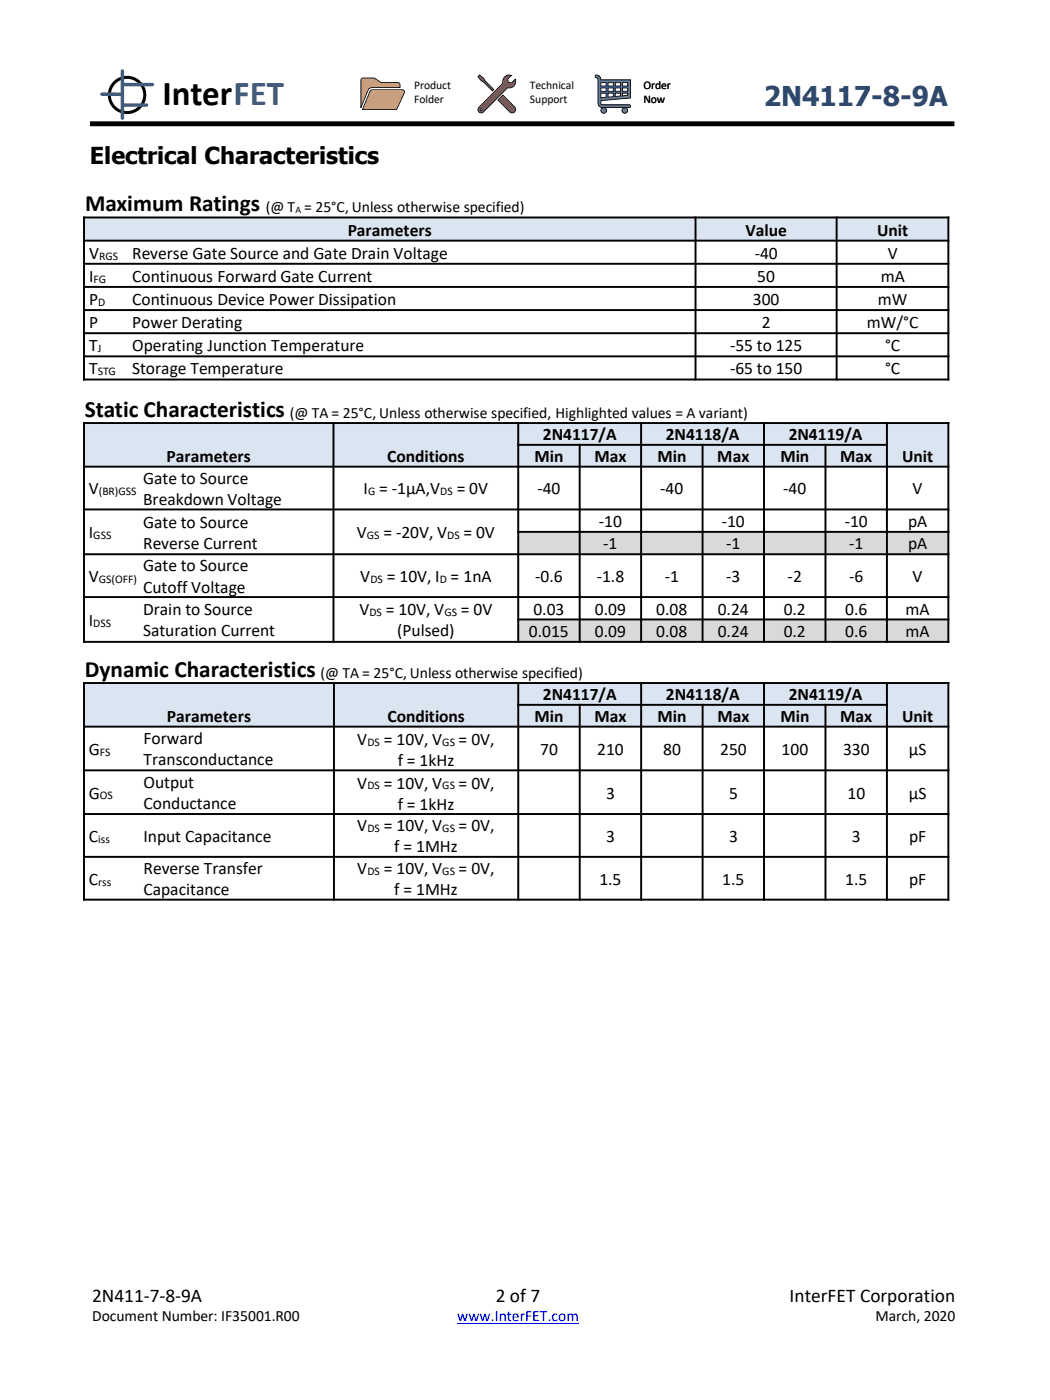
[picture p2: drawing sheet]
<svg xmlns="http://www.w3.org/2000/svg" width="190mm" height="254mm" viewBox="0 0 190 254" stroke-linecap="round" stroke-linejoin="round" font-family="sans-serif">
<path d="M82.9 240.1h22.1" fill="none" stroke="#00f" stroke-width=".18"/>
<path d="M16.3 22.5h156.9" fill="none" stroke="#000" stroke-width=".89" stroke-linecap="butt"/>
<circle cx="23" cy="17.2" r="3.2" fill="none" stroke="#000" stroke-width=".55"/>
<path d="M18.5 17.1h3.4M22.2 12.9v8.5M22.3 19.1h4.3M22.3 15.3h5.4" fill="none" stroke="#376092" stroke-width=".63"/>
<path d="M65.7 14.2l2.1-.1 1.3 .9h3.1h.2l.2 .4v.5h-5.1a.86 .86 0 0 0-.8 .7l-1.2 2.9v-4.9z" fill="#f79646"/>
<path d="M65.7 14.3l-.2 .3v4.9h-.1l1.3-3.2a.84 .84 0 0 1 .8-.5h5.1l-.1 .1v-.6l-.2-.2-3.2-.1-1.2-.8zM65.5 14.2l.4-.1h1.9l1.4 .8h3a.47 .47 0 0 1 .5 .5v.6h-5.2l-.4 .1-.2 .3-1.4 3.2-.1-.1v-5z" fill="#000"/>
<path d="M67.2 16.4l.3-.1h5.5a.41 .41 0 0 1 .3 .6l-1.3 3h-6.2z" fill="#f79646"/>
<path d="M67.3 16.4l-1.5 3.5v-.1h6.1l1.4-3.1-.1-.2-.2-.1zM67.2 16.3l5.8-.1 .3 .2 .2 .3-1.5 3.2h-6.3z" fill="#000"/>
<path d="M87.1 19.9a.2 .2 0 0 1 .4 0 .2 .2 0 0 1-.4 0zM91.6 13.9a1.19 1.19 0 0 0-.3 1.2l-4.4 4.4a.59 .59 0 0 0 0 .8 .59 .59 0 0 0 .8 0l4.4-4.4a1.17 1.17 0 0 0 1.2-.3 1.17 1.17 0 0 0 .2-1.2l-.7 .7-.6-.2-.1-.5 .7-.7a1.18 1.18 0 0 0-1.2 .2z" fill="#c0504d"/>
<path d="M87 19.9a.3 .3 0 0 1 .6 0 .3 .3 0 0 1-.6 0zM87.2 19.8v.1l.1 .1 .1-.1zM91.6 14l-.3 .5v.6l-4.4 4.5-.1 .4 .2 .3 .4 .1 .3-.2 4.4-4.4h.6l.5-.3 .3-.5-.1-.6h.1l-.7 .8-.6-.2-.2-.6 .7-.8 .1 .2-.6-.1zM91.5 13.9a1.31 1.31 0 0 1 1.5-.3l-.8 .8 .1 .4 .5 .2 .7-.8a1.27 1.27 0 0 1-.1 1.4 1.27 1.27 0 0 1-1.3 .4l-4.3 4.4a.67 .67 0 0 1-1 0 .67 .67 0 0 1 0-1l4.4-4.3a1.25 1.25 0 0 1 .3-1.2z" fill="#000"/>
<path d="M91.2 17.3l2.2 2.2a.63 .63 0 0 1-.1 .8 .63 .63 0 0 1-.8 0l-2.2-2.1z" fill="#c0504d"/>
<path d="M91.2 17.3h.1l-.9 .9v-.1l2.2 2.2h-.1l.7 .1 .3-.5-.1-.4zM91.2 17.1l2.3 2.3a.72 .72 0 0 1-.1 .9 .72 .72 0 0 1-.9 .1l-2.3-2.2z" fill="#000"/>
<path d="M87 13.6l.7 .6 .3 .4 1.6 1.7-.2 .2-1.7-1.6-.4-.3-.6-.7z" fill="#c0504d"/>
<path d="M87 13.7h.1l-.3 .3v-.1l.5 .7 .4 .1 1.7 1.7h-.1l.2-.2v.1l-1.7-1.7-.1-.4zM87 13.5l.8 .6 .2 .6v-.1l1.7 1.7-.3 .3-1.7-1.7h.1l-.6-.2-.6-.8z" fill="#000"/>
<path d="M109 15h1v.6h-1zM110.3 15h1v.6h-1zM111.6 15h1v.6h-1zM112.9 15h1v.6h-1zM112.9 16h1v.6h-1zM112.9 16.9h1v.4l-1 .1zM109 16.9h1v.7l-1 .1zM109 16h1v.6h-1zM110.3 16h1v.6h-1zM111.6 16h1v.6h-1zM110.3 16.9h1v.6l-1 .1zM111.6 16.9h1v.5l-1 .1zM108 13.7v.3l.4 .2 .1 .2v4.3a.83 .83 0 0 0 1 .8h4.6l.3-.1v-.3l-.3-.1h-4.8l-.3-.1v-.6l5.4-.5v-3.3h-5.4a.7 .7 0 0 0-.3-.7 .7 .7 0 0 0-.7-.1z" fill="#4f81bd"/>
<path d="M108.9 14.9h1.1v.8h-1.1zM109 15.1l.1-.1v.6l-.1-.1h1l-.1 .1v-.6l.1 .1zM110.2 14.9h1.1v.8h-1.1zM110.3 15.1l.1-.1v.6l-.1-.1h1l-.1 .1v-.6l.1 .1zM111.5 14.9h1.2v.8h-1.2zM111.6 15.1l.1-.1v.6l-.1-.1h1l-.1 .1v-.6l.1 .1zM112.8 14.9h1.2v.8h-1.2zM112.9 15.1l.1-.1v.6l-.1-.1h1l-.1 .1v-.6l.1 .1zM112.8 15.9h1.2v.7h-1.2zM112.9 16h.1v.6l-.1-.1h1l-.1 .1v-.6h.1zM112.8 16.8h1.2v.6l-1.2 .1zM112.9 17l.1-.1v.5l-.1-.1 1-.1-.1 .1v-.4l.1 .1zM108.9 16.8h1.1v.9l-1.1 .1zM109 17l.1-.1v.8h-.1l1-.1h-.1v-.7l.1 .1zM108.9 15.9h1.1v.7h-1.1zM109 16h.1v.6l-.1-.1h1l-.1 .1v-.6h.1zM110.2 15.9h1.1v.7h-1.1zM110.3 16h.1v.6l-.1-.1h1l-.1 .1v-.6h.1zM111.5 15.9h1.2v.7h-1.2zM111.6 16h.1v.6l-.1-.1h1l-.1 .1v-.6h.1zM110.2 16.8h1.1v.8l-1.1 .1zM110.3 17l.1-.1v.7h-.1l1-.1h-.1v-.6l.1 .1zM111.5 16.8h1.2v.7l-1.2 .1zM111.6 17l.1-.1v.6l-.1-.1 1-.1-.1 .1v-.5l.1 .1zM108.1 13.7v.3l.4 .1 .1 .3v4.3l.2 .5 .5 .2h5v-.3h-.2l-5-.1-.1-.1-.1-.7 5.5-.5-.1 .1v-3.3l.1 .1h-5.5l-.2-.7-.2-.2zM108 13.6a.78 .78 0 0 1 1.1 .9l-.1-.1h5.5v3.5l-5.5 .4h.1v.5l.2 .1h4.8a.34 .34 0 0 1 .4 .4 .34 .34 0 0 1-.4 .3h-4.6a.92 .92 0 0 1-1.1-.9v-4.3l-.5-.4z" fill="#000"/>
<circle cx="109.5" cy="20" r=".52" fill="#4f81bd"/>
<path d="M108.9 20a.6 .6 0 0 1 1.2 0 .6 .6 0 0 1-1.2 0zM109.1 20a.45 .45 0 0 0 .9 0 .45 .45 0 0 0-.9 0z" fill="#000"/>
<circle cx="113.4" cy="20" r=".52" fill="#4f81bd"/>
<path d="M112.8 20a.6 .6 0 0 1 1.2 0 .6 .6 0 0 1-1.2 0zM112.9 20a.45 .45 0 0 0 .9 0 .45 .45 0 0 0-.9 0z" fill="#000"/>
<g fill="#dbe5f1">
<path d="M15.2 76.8h45.3v7.9h-45.3z" fill-rule="evenodd"/>
<path d="M60.5 76.8h33.5v7.9h-33.5z" fill-rule="evenodd"/>
<path d="M94 76.8h22.3v3.9h-22.3z" fill-rule="evenodd"/>
<path d="M116.3 76.8h22.3v3.9h-22.3z" fill-rule="evenodd"/>
<path d="M138.6 76.8h22.3v3.9h-22.3z" fill-rule="evenodd"/>
<path d="M160.9 76.8h11.2v7.9h-11.2z" fill-rule="evenodd"/>
<path d="M94 80.7h11.2v4h-11.2z" fill-rule="evenodd"/>
<path d="M105.2 80.7h11.1v4h-11.1z" fill-rule="evenodd"/>
<path d="M116.3 80.7h11.2v4h-11.2z" fill-rule="evenodd"/>
<path d="M127.5 80.7h11.1v4h-11.1z" fill-rule="evenodd"/>
<path d="M138.6 80.7h11.2v4h-11.2z" fill-rule="evenodd"/>
<path d="M149.8 80.7h11.1v4h-11.1z" fill-rule="evenodd"/>
</g>
<g fill="#d9d9d9">
<path d="M94 96.5h11.2v4.1h-11.2z" fill-rule="evenodd"/>
<path d="M105.2 96.5h11.1v4.1h-11.1z" fill-rule="evenodd"/>
<path d="M116.3 96.5h11.2v4.1h-11.2z" fill-rule="evenodd"/>
<path d="M127.5 96.5h11.1v4.1h-11.1z" fill-rule="evenodd"/>
<path d="M138.6 96.5h11.2v4.1h-11.2z" fill-rule="evenodd"/>
<path d="M149.8 96.5h11.1v4.1h-11.1z" fill-rule="evenodd"/>
<path d="M160.9 96.5h11.2v4.1h-11.2z" fill-rule="evenodd"/>
<path d="M94 112.4h11.2v4.1h-11.2z" fill-rule="evenodd"/>
<path d="M105.2 112.4h11.1v4.1h-11.1z" fill-rule="evenodd"/>
<path d="M116.3 112.4h11.2v4.1h-11.2z" fill-rule="evenodd"/>
<path d="M127.5 112.4h11.1v4.1h-11.1z" fill-rule="evenodd"/>
<path d="M138.6 112.4h11.2v4.1h-11.2z" fill-rule="evenodd"/>
<path d="M149.8 112.4h11.1v4.1h-11.1z" fill-rule="evenodd"/>
<path d="M160.9 112.4h11.2v4.1h-11.2z" fill-rule="evenodd"/>
</g>
<g fill="none" stroke="#000" stroke-width=".35">
<path d="M15.1 76.8h157.1M15.2 76.6v40M60.5 76.6v40M94 76.6v40M116.3 76.6v40M138.6 76.6v40M160.9 76.6v40M172.1 76.6v40M15.1 84.7h157.1M15.1 92.4h157.1M93.8 80.7h67.3M93.8 96.5h78.4"/>
<path d="M105.2 80.5v36.1M127.5 80.5v36.1M149.8 80.5v36.1M15.1 100.6h157.1M15.1 108.3h157.1M15.1 116.5h157.1M93.8 112.4h78.4"/>
</g>
<g fill="#dbe5f1">
<path d="M15.2 123.9h45.4v7.9h-45.4z" fill-rule="evenodd"/>
<path d="M60.6 123.9h33.4v7.9h-33.4z" fill-rule="evenodd"/>
<path d="M94 123.9h22.3v4h-22.3z" fill-rule="evenodd"/>
<path d="M116.3 123.9h22.3v4h-22.3z" fill-rule="evenodd"/>
<path d="M138.6 123.9h22.3v4h-22.3z" fill-rule="evenodd"/>
<path d="M160.9 123.9h11.2v7.9h-11.2z" fill-rule="evenodd"/>
<path d="M94 127.9h11.2v3.9h-11.2z" fill-rule="evenodd"/>
<path d="M105.2 127.9h11.1v3.9h-11.1z" fill-rule="evenodd"/>
<path d="M116.3 127.9h11.2v3.9h-11.2z" fill-rule="evenodd"/>
<path d="M127.5 127.9h11.1v3.9h-11.1z" fill-rule="evenodd"/>
<path d="M138.6 127.9h11.2v3.9h-11.2z" fill-rule="evenodd"/>
<path d="M149.8 127.9h11.1v3.9h-11.1z" fill-rule="evenodd"/>
</g>
<g fill="none" stroke="#000" stroke-width=".35">
<path d="M15.1 123.9h157.1M15.1 131.8h157.1M15.1 139.8h157.1M15.2 123.7v39.7M60.6 123.7v39.7M93.9 127.9h67.2M94 123.7v39.7M105.2 127.7v35.7M116.3 123.7v39.7M127.5 127.7v35.7M138.6 123.7v39.7M149.8 127.7v35.7"/>
<path d="M160.9 123.7v39.7M172.1 123.7v39.7M15.1 147.7h157.1M15.1 155.5h157.1M15.1 163.2h157.1"/>
</g>
<g fill="#dbe5f1">
<path d="M15.2 39.5h111v4.2h-111z" fill-rule="evenodd"/>
<path d="M126.2 39.5h25.6v4.2h-25.6z" fill-rule="evenodd"/>
<path d="M151.8 39.5h20.3v4.2h-20.3z" fill-rule="evenodd"/>
</g>
<path d="M15.1 39.5h157.1M15.2 39.3v29.7M126.2 39.3v29.7M151.8 39.3v29.7M172.1 39.3v29.7M15.1 43.7h157.1M15.1 47.9h157.1M15.1 52.1h157.1M15.1 56.3h157.1M15.1 60.5h157.1M15.1 64.7h157.1M15.1 68.9h157.1" fill="none" stroke="#000" stroke-width=".35"/>
<text font-size="6.3" x="29.5" y="19.1">InterFET</text>
<text font-size="5" fill="#1f497d" x="138.6" y="19.3">2N4117-8-9A</text>
<g font-size="4.2">
<text x="16.3" y="29.8">Electrical Characteristics</text>
<text x="15.4" y="38.4">Maximum Ratings</text>
<text x="15.4" y="75.7">Static Characteristics</text>
<text x="15.4" y="122.8">Dynamic Characteristics</text>
</g>
<g font-size="3.5">
<text x="16.7" y="236.2">2N411-7-8-9A</text>
<text x="89.9" y="236.2">2 of 7</text>
<text x="143.3" y="236.2">InterFET Corporation</text>
</g>
<g font-size="3.2">
<text x="16.2" y="46.9">V</text>
<text x="24" y="46.9">Reverse Gate Source and Gate Drain Voltage</text>
<text x="63.1" y="42.8">Parameters</text>
<text x="135.3" y="42.8">Value</text>
<text x="136.9" y="46.9">-40</text>
<text x="159.1" y="42.8">Unit</text>
<text x="161.1" y="46.9">V</text>
<text x="16.2" y="51.1">I</text>
<text x="24" y="51.1">Continuous Forward Gate Current</text>
<text x="137.4" y="51.1">50</text>
<text x="159.8" y="51.1">mA</text>
<text x="16.2" y="55.3">P</text>
<text x="16.2" y="59.5">P</text>
<text x="24" y="55.3">Continuous Device Power Dissipation</text>
<text x="24" y="59.5">Power Derating</text>
<text x="136.6" y="55.3">300</text>
<text x="138.2" y="59.5">2</text>
<text x="157.3" y="59.5">mW/°C</text>
<text x="159.3" y="55.3">mW</text>
<text x="16.2" y="63.7">T</text>
<text x="24" y="63.7">Operating Junction Temperature</text>
<text x="132.4" y="63.7">-55 to 125</text>
<text x="160.6" y="63.7">°C</text>
<text x="16.2" y="67.9">T</text>
<text x="24" y="67.9">Storage Temperature</text>
<text x="132.4" y="67.9">-65 to 150</text>
<text x="160.6" y="67.9">°C</text>
<text x="30.2" y="83.8">Parameters</text>
<text x="70.2" y="83.8">Conditions</text>
<text x="97" y="83.8">Min</text>
<text x="98.5" y="79.9">2N4117/A</text>
<text x="107.8" y="83.8">Max</text>
<text x="119.3" y="83.8">Min</text>
<text x="120.8" y="79.9">2N4118/A</text>
<text x="130.1" y="83.8">Max</text>
<text x="141.6" y="83.8">Min</text>
<text x="143.1" y="79.9">2N4119/A</text>
<text x="152.4" y="83.8">Max</text>
<text x="163.7" y="83.8">Unit</text>
<text x="16.1" y="89.7">V</text>
<text x="26" y="87.8">Gate to Source</text>
<text x="66" y="89.7">I = -1μA,V</text>
<text x="82.9" y="89.7">= 0V</text>
<text x="97.5" y="89.7">-40</text>
<text x="119.8" y="89.7">-40</text>
<text x="142.1" y="89.7">-40</text>
<text x="165.6" y="89.7">V</text>
<text x="26" y="91.6">Breakdown Voltage</text>
<text x="26" y="95.7">Gate to Source</text>
<text x="108.6" y="95.6">-10</text>
<text x="130.9" y="95.6">-10</text>
<text x="153.2" y="95.6">-10</text>
<text x="164.8" y="95.6">pA</text>
<text x="16.1" y="97.6">I</text>
<text x="26" y="99.6">Reverse Current</text>
<text x="64.7" y="97.6">V</text>
<text x="69.6" y="97.6">= -20V, V</text>
<text x="84.1" y="97.6">= 0V</text>
<text x="109.4" y="99.7">-1</text>
<text x="131.7" y="99.7">-1</text>
<text x="154.1" y="99.7">-1</text>
<text x="164.8" y="99.7">pA</text>
<text x="16.1" y="105.6">V</text>
<text x="26" y="103.7">Gate to Source</text>
<text x="26" y="107.5">Cutoff Voltage</text>
<text x="65.4" y="105.6">V</text>
<text x="70.2" y="105.6">= 10V, I = 1nA</text>
<text x="97.1" y="105.6">-0.6</text>
<text x="108.3" y="105.6">-1.8</text>
<text x="120.6" y="105.6">-1</text>
<text x="131.7" y="105.6">-3</text>
<text x="142.9" y="105.6">-2</text>
<text x="154.1" y="105.6">-6</text>
<text x="165.6" y="105.6">V</text>
<text x="16.1" y="113.5">I</text>
<text x="26" y="111.6">Drain to Source</text>
<text x="65.2" y="111.6">V</text>
<text x="70" y="111.6">= 10V, V</text>
<text x="83.6" y="111.6">= 0V</text>
<text x="96.8" y="111.5">0.03</text>
<text x="107.9" y="111.5">0.09</text>
<text x="119.1" y="111.5">0.08</text>
<text x="130.2" y="111.5">0.24</text>
<text x="142.2" y="111.5">0.2</text>
<text x="153.3" y="111.5">0.6</text>
<text x="164.3" y="111.5">mA</text>
<text x="26" y="115.4">Saturation Current</text>
<text x="72.1" y="115.4">(Pulsed)</text>
<text x="96" y="115.6">0.015</text>
<text x="107.9" y="115.6">0.09</text>
<text x="119.1" y="115.6">0.08</text>
<text x="130.2" y="115.6">0.24</text>
<text x="142.2" y="115.6">0.2</text>
<text x="153.3" y="115.6">0.6</text>
<text x="164.3" y="115.6">mA</text>
<text x="30.3" y="131">Parameters</text>
<text x="70.3" y="131">Conditions</text>
<text x="97" y="131">Min</text>
<text x="98.5" y="127">2N4117/A</text>
<text x="107.8" y="131">Max</text>
<text x="119.3" y="131">Min</text>
<text x="120.8" y="127">2N4118/A</text>
<text x="130.2" y="131">Max</text>
<text x="141.6" y="131">Min</text>
<text x="143.1" y="127">2N4119/A</text>
<text x="152.4" y="131">Max</text>
<text x="163.7" y="131">Unit</text>
<text x="16.1" y="137">G</text>
<text x="26" y="135">Forward</text>
<text x="64.8" y="135.1">V</text>
<text x="69.7" y="135.1">= 10V, V</text>
<text x="83.2" y="135.1">= 0V,</text>
<text x="98" y="137">70</text>
<text x="108.4" y="137">210</text>
<text x="120.3" y="137">80</text>
<text x="130.7" y="137">250</text>
<text x="141.8" y="137">100</text>
<text x="153" y="137">330</text>
<text x="164.9" y="137">μS</text>
<text x="26" y="138.9">Transconductance</text>
<text x="26" y="143">Output</text>
<text x="64.8" y="143.1">V</text>
<text x="69.7" y="143.1">= 10V, V</text>
<text x="72.2" y="138.9">f = 1kHz</text>
<text x="83.2" y="143.1">= 0V,</text>
<text x="16.1" y="144.9">G</text>
<text x="26" y="146.8">Conductance</text>
<text x="72.2" y="146.9">f = 1kHz</text>
<text x="110" y="144.9">3</text>
<text x="132.3" y="144.9">5</text>
<text x="153.8" y="144.9">10</text>
<text x="164.9" y="144.9">μS</text>
<text x="16.1" y="152.7">C</text>
<text x="26" y="152.7">Input Capacitance</text>
<text x="64.8" y="150.8">V</text>
<text x="69.7" y="150.8">= 10V, V</text>
<text x="71.5" y="154.6">f = 1MHz</text>
<text x="83.2" y="150.8">= 0V,</text>
<text x="110" y="152.7">3</text>
<text x="132.3" y="152.7">3</text>
<text x="154.6" y="152.7">3</text>
<text x="165" y="152.7">pF</text>
<text x="16.1" y="160.5">C</text>
<text x="26" y="158.6">Reverse Transfer</text>
<text x="64.8" y="158.6">V</text>
<text x="69.7" y="158.6">= 10V, V</text>
<text x="83.2" y="158.6">= 0V,</text>
<text x="108.7" y="160.5">1.5</text>
<text x="131" y="160.5">1.5</text>
<text x="153.3" y="160.5">1.5</text>
<text x="165" y="160.5">pF</text>
<text x="26" y="162.4">Capacitance</text>
<text x="71.5" y="162.4">f = 1MHz</text>
</g>
<g font-size="2.8">
<text x="48.2" y="38.5">(@ T = 25°C, Unless otherwise specified)</text>
<text x="52.6" y="75.8">(@ TA = 25°C, Unless otherwise specified, Highlighted values = A variant)</text>
<text x="58.2" y="123">(@ TA = 25°C, Unless otherwise specified)</text>
<text x="16.7" y="239.7">Document Number: IF35001.R00</text>
<text x="158.8" y="239.7">March, 2020</text>
</g>
<text font-size="2.8" fill="#00f" x="82.9" y="239.7">www.InterFET.com</text>
<g font-size="2.1">
<text x="75.1" y="16.1">Product</text>
<text x="96.1" y="16.1">Technical</text>
<text x="116.7" y="16.1">Order</text>
<text x="75.1" y="18.7">Folder</text>
<text x="96.1" y="18.7">Support</text>
<text x="116.7" y="18.7">Now</text>
<text x="18" y="47.1">RGS</text>
<text x="17" y="51.3">FG</text>
<text x="17.8" y="55.5">D</text>
<text x="17.7" y="63.9">J</text>
<text x="17.7" y="68.1">STG</text>
<text x="17.9" y="89.9">(BR)GSS</text>
<text x="66.8" y="89.9">G</text>
<text x="79.9" y="89.9">DS</text>
<text x="16.9" y="97.8">GSS</text>
<text x="66.6" y="97.8">GS</text>
<text x="81.1" y="97.8">DS</text>
<text x="17.9" y="105.8">GS(OFF)</text>
<text x="67.2" y="105.8">DS</text>
<text x="79.8" y="105.8">D</text>
<text x="16.9" y="113.7">DSS</text>
<text x="67" y="111.8">DS</text>
<text x="80.6" y="111.8">GS</text>
<text x="18.1" y="137.1">FS</text>
<text x="66.7" y="135.3">DS</text>
<text x="80.2" y="135.3">GS</text>
<text x="66.7" y="143.2">DS</text>
<text x="80.2" y="143.2">GS</text>
<text x="18.1" y="145.1">OS</text>
<text x="17.8" y="152.9">iss</text>
<text x="66.7" y="151">DS</text>
<text x="80.2" y="151">GS</text>
<text x="17.8" y="160.7">rss</text>
<text x="66.7" y="158.8">DS</text>
<text x="80.2" y="158.8">GS</text>
</g>
<text font-size="1.8" x="53.6" y="38.7">A</text>
</svg>
